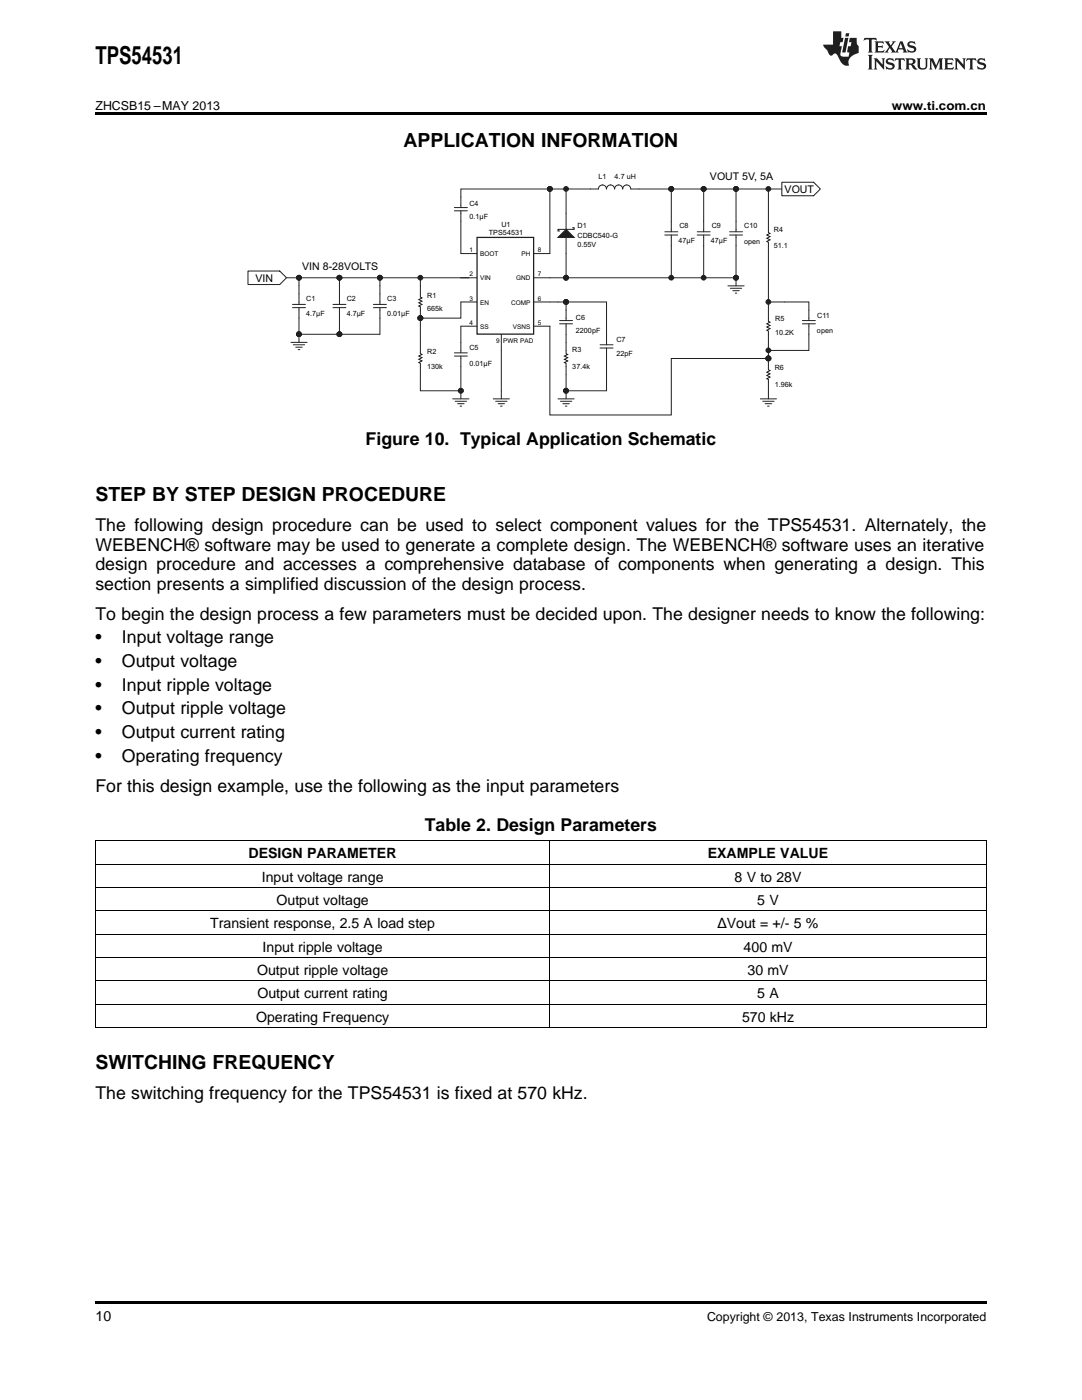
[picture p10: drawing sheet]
<svg xmlns="http://www.w3.org/2000/svg" width="216mm" height="279mm" viewBox="0 0 216 279" stroke-linecap="round" stroke-linejoin="round" font-family="sans-serif">
<path d="M19 205.1h.2zM196.7 205.1h.1zM19 259.7h177.8v.5h-177.8z" fill="#000"/>
<path d="M19 177.1h177.8M19 172.5h177.8M19 167.8h177.8M19.1 167.9v37.2M109.7 167.9v37.2M196.8 167.9v37.2M19 195.8h177.8M19 191.1h177.8M19 186.5h177.8M19 181.8h177.8M19 205.1h177.8M19 200.4h177.8" fill="none" stroke="#000" stroke-width=".2"/>
<path d="M122.6 37.7a.81 .81 0 0 0-.8-.8 .81 .81 0 0 0-.8 .8 .8 .8 0 0 0-.8-.8 .8 .8 0 0 0-.8 .8h-1.6M122.6 37.7a.8 .8 0 0 1 .8-.8 .8 .8 0 0 1 .8 .8 .81 .81 0 0 1 .8-.8 .81 .81 0 0 1 .9 .8h1.6M111.3 60.3h1.7" fill="none" stroke="#231f20" stroke-width=".2"/>
<circle cx="112.9" cy="60.3" r=".47" fill="#231f20"/>
<g fill="none" stroke="#231f20" stroke-width=".2">
<path d="M109.7 37.7h8.1"/>
<circle cx="112.9" cy="60.3" r=".47"/>
</g>
<circle cx="109.7" cy="37.7" r=".47" fill="#231f20"/>
<g fill="none" stroke="#231f20" stroke-width=".2">
<path d="M59.7 63.5v3.2"/>
<circle cx="109.7" cy="37.7" r=".47"/>
</g>
<circle cx="59.7" cy="66.7" r=".47" fill="#231f20"/>
<g fill="none" stroke="#231f20" stroke-width=".2">
<path d="M67.7 63.5v3.2"/>
<circle cx="59.7" cy="66.7" r=".47"/>
</g>
<circle cx="67.7" cy="66.7" r=".47" fill="#231f20"/>
<g fill="none" stroke="#231f20" stroke-width=".2">
<path d="M109.7 37.7v12.9h-3.2M92 50.6h3.2M92 55.4h3.2M106.5 55.4h3.2M75.8 63.5v3.2M92 60.3h3.2M92 65.1h3.2M100 66.7v3.2M106.5 60.3h3.2M106.5 65.1h3.2"/>
<circle cx="67.7" cy="66.7" r=".47"/>
</g>
<path d="M95.2 47.4h11.3v19.3h-11.3z" fill="none" stroke="#231f20" stroke-width=".25"/>
<circle cx="109.7" cy="37.7" r=".47" fill="#231f20"/>
<g fill="none" stroke="#231f20" stroke-width=".2">
<path d="M109.7 37.7h-17.7v1.6M92 44.2v6.4"/>
<circle cx="109.7" cy="37.7" r=".47"/>
</g>
<circle cx="109.7" cy="37.7" r=".47" fill="#231f20"/>
<g fill="none" stroke="#231f20" stroke-width=".2">
<path d="M59.7 55.4v1.6M92 55.4h1.6"/>
<circle cx="109.7" cy="37.7" r=".47"/>
</g>
<circle cx="59.7" cy="55.4" r=".47" fill="#231f20"/>
<g fill="none" stroke="#231f20" stroke-width=".2">
<path d="M67.7 55.4v1.6"/>
<circle cx="59.7" cy="55.4" r=".47"/>
</g>
<circle cx="67.7" cy="55.4" r=".47" fill="#231f20"/>
<g fill="none" stroke="#231f20" stroke-width=".2">
<path d="M75.8 55.4v1.6"/>
<circle cx="67.7" cy="55.4" r=".47"/>
</g>
<circle cx="75.8" cy="55.4" r=".47" fill="#231f20"/>
<g fill="none" stroke="#231f20" stroke-width=".2">
<path d="M92 39.3v2.1M59.7 57v3.8M67.7 57v3.8M75.8 57v3.8M90.7 41.4h2.6M90.7 42.1h2.6M92 42.1v2.1M113 42.6v3.2M113 47.4v3.2M132.7 46.3h2.5M132.7 46.9h2.5M133.9 44.2v2.1"/>
<path d="M133.9 46.9v2.1M139.1 46.3h2.6M139.1 46.9h2.6M140.4 44.2v2.1M140.4 46.9v2.1M145.6 46.3h2.6M145.6 46.9h2.6M146.9 44.2v2.1M146.9 46.9v2.1M58.4 60.8h2.6M58.4 61.4h2.6M59.7 61.4v2.1"/>
<path d="M66.4 60.8h2.6M66.4 61.4h2.6M67.7 61.4v2.1M74.5 60.8h2.6M74.5 61.4h2.6M75.8 61.4v2.1"/>
<circle cx="75.8" cy="55.4" r=".47"/>
</g>
<path d="M111.3 47.4l1.7-1.6 1.6 1.6z" fill="#231f20"/>
<path d="M113 37.7v4.9M111.3 47.4l1.7-1.6 1.6 1.6zM114.2 45.5h.4v.3h-3.3v.3h.4" fill="none" stroke="#231f20" stroke-width=".2"/>
<circle cx="112.9" cy="37.7" r=".47" fill="#231f20"/>
<g fill="none" stroke="#231f20" stroke-width=".2">
<path d="M113 55.4h33.9"/>
<circle cx="112.9" cy="37.7" r=".47"/>
</g>
<circle cx="112.9" cy="55.4" r=".47" fill="#231f20"/>
<circle cx="112.9" cy="55.4" r=".47" fill="none" stroke="#231f20" stroke-width=".2"/>
<circle cx="146.9" cy="55.4" r=".47" fill="#231f20"/>
<g fill="none" stroke="#231f20" stroke-width=".2">
<path d="M140.4 49v6.4"/>
<circle cx="146.9" cy="55.4" r=".47"/>
</g>
<circle cx="140.4" cy="55.4" r=".47" fill="#231f20"/>
<g fill="none" stroke="#231f20" stroke-width=".2">
<path d="M133.9 49v6.4"/>
<circle cx="140.4" cy="55.4" r=".47"/>
</g>
<circle cx="133.9" cy="55.4" r=".47" fill="#231f20"/>
<g fill="none" stroke="#231f20" stroke-width=".2">
<path d="M133.9 37.7v6.5"/>
<circle cx="133.9" cy="55.4" r=".47"/>
</g>
<circle cx="133.9" cy="37.7" r=".47" fill="#231f20"/>
<g fill="none" stroke="#231f20" stroke-width=".2">
<path d="M140.4 37.7v6.5"/>
<circle cx="133.9" cy="37.7" r=".47"/>
</g>
<circle cx="140.4" cy="37.7" r=".47" fill="#231f20"/>
<g fill="none" stroke="#231f20" stroke-width=".2">
<path d="M146.9 37.7v6.5"/>
<circle cx="140.4" cy="37.7" r=".47"/>
</g>
<circle cx="146.9" cy="37.7" r=".47" fill="#231f20"/>
<g fill="none" stroke="#231f20" stroke-width=".2">
<path d="M113 60.3v1.6"/>
<circle cx="146.9" cy="37.7" r=".47"/>
</g>
<circle cx="112.9" cy="60.3" r=".47" fill="#231f20"/>
<g fill="none" stroke="#231f20" stroke-width=".2">
<path d="M113 60.3h8v6.4"/>
<circle cx="112.9" cy="60.3" r=".47"/>
</g>
<circle cx="112.9" cy="60.3" r=".47" fill="#231f20"/>
<g fill="none" stroke="#231f20" stroke-width=".2">
<path d="M113 66.7v1.6M121 71.5v6.5h-8"/>
<circle cx="112.9" cy="60.3" r=".47"/>
</g>
<circle cx="112.9" cy="78" r=".47" fill="#231f20"/>
<g fill="none" stroke="#231f20" stroke-width=".2">
<path d="M127.5 37.7h6.4"/>
<circle cx="112.9" cy="78" r=".47"/>
</g>
<circle cx="133.9" cy="37.7" r=".47" fill="#231f20"/>
<g fill="none" stroke="#231f20" stroke-width=".2">
<path d="M140.4 37.7h6.5"/>
<circle cx="133.9" cy="37.7" r=".47"/>
</g>
<circle cx="140.4" cy="37.7" r=".47" fill="#231f20"/>
<circle cx="140.4" cy="37.7" r=".47" fill="none" stroke="#231f20" stroke-width=".2"/>
<circle cx="146.9" cy="37.7" r=".47" fill="#231f20"/>
<g fill="none" stroke="#231f20" stroke-width=".2">
<path d="M133.9 37.7h6.5"/>
<circle cx="146.9" cy="37.7" r=".47"/>
</g>
<circle cx="133.9" cy="37.7" r=".47" fill="#231f20"/>
<circle cx="133.9" cy="37.7" r=".47" fill="none" stroke="#231f20" stroke-width=".2"/>
<circle cx="140.4" cy="37.7" r=".47" fill="#231f20"/>
<g fill="none" stroke="#231f20" stroke-width=".2">
<path d="M146.9 49v6.4"/>
<circle cx="140.4" cy="37.7" r=".47"/>
</g>
<circle cx="146.9" cy="55.4" r=".47" fill="#231f20"/>
<g fill="none" stroke="#231f20" stroke-width=".2">
<path d="M145.3 57h3.2M145.7 57.5h2.3M146.2 58h1.3M146.7 58.5h.3M146.9 55.4v1.6"/>
<circle cx="146.9" cy="55.4" r=".47"/>
</g>
<circle cx="146.9" cy="55.4" r=".47" fill="#231f20"/>
<g fill="none" stroke="#231f20" stroke-width=".2">
<path d="M113 74.8v3.2"/>
<circle cx="146.9" cy="55.4" r=".47"/>
</g>
<circle cx="112.9" cy="78" r=".47" fill="#231f20"/>
<g fill="none" stroke="#231f20" stroke-width=".2">
<path d="M111.3 79.6h3.3M113 78v1.6M111.8 80.1h2.3M112.3 80.6h1.3M112.8 81.1h.3"/>
<circle cx="112.9" cy="78" r=".47"/>
</g>
<circle cx="112.9" cy="78" r=".47" fill="#231f20"/>
<g fill="none" stroke="#231f20" stroke-width=".2">
<path d="M153.3 44.2v2.2l.4 .2-.7 .3 .7 .3-.7 .3 .7 .4-.7 .3 .3 .2v2.2M153.3 61.9v2.2l.4 .2-.7 .3 .7 .3-.7 .4 .7 .3-.7 .3 .3 .2v2.2M153.3 71.5v1.7"/>
<circle cx="112.9" cy="78" r=".47"/>
</g>
<circle cx="153.3" cy="71.5" r=".47" fill="#231f20"/>
<g fill="none" stroke="#231f20" stroke-width=".2">
<path d="M153.3 73.2v.6l.4 .2-.7 .3 .7 .3-.7 .3 .7 .4-.7 .3 .3 .1v2.3"/>
<circle cx="153.3" cy="71.5" r=".47"/>
</g>
<circle cx="153.3" cy="71.5" r=".47" fill="#231f20"/>
<g fill="none" stroke="#231f20" stroke-width=".2">
<path d="M83.9 57v1.7M83.9 61.9v1.6"/>
<circle cx="153.3" cy="71.5" r=".47"/>
</g>
<circle cx="83.9" cy="63.5" r=".47" fill="#231f20"/>
<g fill="none" stroke="#231f20" stroke-width=".2">
<path d="M83.9 58.7v.6l.3 .2-.6 .3 .6 .3-.6 .3 .6 .4-.6 .3 .3 .1v.7"/>
<circle cx="83.9" cy="63.5" r=".47"/>
</g>
<circle cx="83.9" cy="63.5" r=".47" fill="#231f20"/>
<g fill="none" stroke="#231f20" stroke-width=".2">
<path d="M57.2 55.4h2.5M83.9 68.3v2.3l.3 .1-.6 .4 .6 .3-.6 .3 .6 .3-.6 .4 .3 .1v2.3"/>
<circle cx="83.9" cy="63.5" r=".47"/>
</g>
<circle cx="59.7" cy="55.4" r=".47" fill="#231f20"/>
<g fill="none" stroke="#231f20" stroke-width=".2">
<path d="M59.7 55.4h8"/>
<circle cx="59.7" cy="55.4" r=".47"/>
</g>
<circle cx="59.7" cy="55.4" r=".47" fill="#231f20"/>
<circle cx="59.7" cy="55.4" r=".47" fill="none" stroke="#231f20" stroke-width=".2"/>
<circle cx="67.7" cy="55.4" r=".47" fill="#231f20"/>
<g fill="none" stroke="#231f20" stroke-width=".2">
<path d="M67.7 55.4h8.1"/>
<circle cx="67.7" cy="55.4" r=".47"/>
</g>
<circle cx="67.7" cy="55.4" r=".47" fill="#231f20"/>
<circle cx="67.7" cy="55.4" r=".47" fill="none" stroke="#231f20" stroke-width=".2"/>
<circle cx="75.8" cy="55.4" r=".47" fill="#231f20"/>
<g fill="none" stroke="#231f20" stroke-width=".2">
<path d="M83.9 55.4v1.6"/>
<circle cx="75.8" cy="55.4" r=".47"/>
</g>
<circle cx="83.9" cy="55.4" r=".47" fill="#231f20"/>
<g fill="none" stroke="#231f20" stroke-width=".2">
<path d="M83.9 63.5v4.8"/>
<circle cx="83.9" cy="55.4" r=".47"/>
</g>
<circle cx="83.9" cy="63.5" r=".47" fill="#231f20"/>
<g fill="none" stroke="#231f20" stroke-width=".2">
<path d="M92 73.2v4.8h-8.1v-3.2"/>
<circle cx="83.9" cy="63.5" r=".47"/>
</g>
<circle cx="92" cy="78" r=".47" fill="#231f20"/>
<g fill="none" stroke="#231f20" stroke-width=".2">
<path d="M67.7 66.7h8.1M92 65.1v3.2"/>
<circle cx="92" cy="78" r=".47"/>
</g>
<circle cx="67.7" cy="66.7" r=".47" fill="#231f20"/>
<g fill="none" stroke="#231f20" stroke-width=".2">
<path d="M59.7 66.7h8"/>
<circle cx="67.7" cy="66.7" r=".47"/>
</g>
<circle cx="67.7" cy="66.7" r=".47" fill="#231f20"/>
<circle cx="67.7" cy="66.7" r=".47" fill="none" stroke="#231f20" stroke-width=".2"/>
<circle cx="59.7" cy="66.7" r=".47" fill="#231f20"/>
<g fill="none" stroke="#231f20" stroke-width=".2">
<path d="M58 68.3h3.3M58.5 68.8h2.3M59 69.3h1.3M59.5 69.8h.3M59.7 66.7v1.6M90.3 79.6h3.3M92 78v1.6M90.8 80.1h2.3M91.3 80.6h1.3M91.8 81.1h.3"/>
<circle cx="59.7" cy="66.7" r=".47"/>
</g>
<circle cx="92" cy="78" r=".47" fill="#231f20"/>
<g fill="none" stroke="#231f20" stroke-width=".2">
<path d="M92 60.3v3.2h-8.1"/>
<circle cx="92" cy="78" r=".47"/>
</g>
<circle cx="83.9" cy="63.5" r=".47" fill="#231f20"/>
<g fill="none" stroke="#231f20" stroke-width=".2">
<path d="M146.9 37.7h9.1"/>
<circle cx="83.9" cy="63.5" r=".47"/>
</g>
<circle cx="146.9" cy="37.7" r=".47" fill="#231f20"/>
<g fill="none" stroke="#231f20" stroke-width=".2">
<path d="M153.3 37.7v6.5"/>
<circle cx="146.9" cy="37.7" r=".47"/>
</g>
<circle cx="153.3" cy="37.7" r=".47" fill="#231f20"/>
<g fill="none" stroke="#231f20" stroke-width=".2">
<path d="M153.3 50.6v11.3M153.3 68.3v3.2"/>
<circle cx="153.3" cy="37.7" r=".47"/>
</g>
<circle cx="153.3" cy="71.5" r=".47" fill="#231f20"/>
<g fill="none" stroke="#231f20" stroke-width=".2">
<path d="M109.7 65.1v17.7h24.2v-11.3h19.4"/>
<circle cx="153.3" cy="71.5" r=".47"/>
</g>
<circle cx="153.3" cy="71.5" r=".47" fill="#231f20"/>
<g fill="none" stroke="#231f20" stroke-width=".2">
<path d="M113 50.6v4.8M98.4 79.6h3.2M100 78v1.6M151.7 79.6h3.2M153.3 78v1.6M98.9 80.1h2.3M99.4 80.6h1.3M99.9 81.1h.3M152.2 80.1h2.3M152.7 80.6h1.3M153.2 81.1h.3"/>
<circle cx="153.3" cy="71.5" r=".47"/>
</g>
<circle cx="112.9" cy="55.4" r=".47" fill="#231f20"/>
<g fill="none" stroke="#231f20" stroke-width=".2">
<path d="M109.7 55.4h3.3"/>
<circle cx="112.9" cy="55.4" r=".47"/>
</g>
<circle cx="112.9" cy="55.4" r=".47" fill="#231f20"/>
<g fill="none" stroke="#231f20" stroke-width=".2">
<path d="M100 69.9v8.1M109.7 60.3h1.6M111.7 64h2.5M111.7 64.6h2.5M113 68.3v2.3l.3 .1-.7 .4 .7 .3-.7 .3 .7 .3-.7 .4 .4 .1v2.3M113 61.9v2.1M113 64.6v2.1M119.7 68.8h2.6M119.7 69.5h2.6M121 66.7v2.1M121 69.5v2M153.3 60.3h3.3"/>
<path d="M160.1 64h2.6M160.1 64.6h2.6M161.4 61.9v2.1M161.4 64.6v2.1"/>
<circle cx="112.9" cy="55.4" r=".47"/>
</g>
<circle cx="153.3" cy="60.3" r=".47" fill="#231f20"/>
<g fill="none" stroke="#231f20" stroke-width=".2">
<path d="M156.6 60.3h4.8v1.6M161.4 66.7v3.2h-8.1"/>
<circle cx="153.3" cy="60.3" r=".47"/>
</g>
<circle cx="153.3" cy="69.9" r=".47" fill="#231f20"/>
<g fill="none" stroke="#231f20" stroke-width=".2">
<path d="M90.7 70.4h2.6M90.7 71.1h2.6M92 68.3v2.1M92 71.1v2.1"/>
<circle cx="153.3" cy="69.9" r=".47"/>
</g>
<circle cx="59.7" cy="66.7" r=".47" fill="#231f20"/>
<g fill="none" stroke="#231f20" stroke-width=".2">
<path d="M75.8 55.4h16.2"/>
<circle cx="59.7" cy="66.7" r=".47"/>
</g>
<circle cx="75.8" cy="55.4" r=".47" fill="#231f20"/>
<g fill="none" stroke="#231f20" stroke-width=".2">
<path d="M156 36.4h6.3l1.4 1.3-1.4 1.4h-6.3zM49.5 54.1h6.3l1.4 1.3-1.4 1.4h-6.3z"/>
<circle cx="75.8" cy="55.4" r=".47"/>
</g>
<path d="M19 22.5h177.8v.5h-177.8z" fill="#000"/>
<g fill="#231f20">
<path d="M172.5 7.6l-.1 .5 .4-.2h.6v.1v2.1l-.2 .4h.9l-.2-.4v-2.1l.1-.1h.5l.5 .2-.2-.5zM174.5 8.3l.2 .3v1.5l-.2 .4h1.8l.2-.6a1.04 1.04 0 0 1-1.3 .2v-.7h.6l.3 .2v-.6l-.3 .2h-.6v-.6l.8-.1 .4 .3-.2-.5zM176.5 8.3l.9 1.1-.9 1.1h.8l-.2-.2 .4-.7 .5 .7-.2 .2h1.5l-.2-.2 .2-.4h.9l.1 .4-.2 .2h1l-.3-.3-.7-1.9h-.5l-.9 2-.8-1 .9-1h-.8l.1 .3-.4 .5-.3-.6 .1-.2zM179.7 8.6l.4 1h-.7zM181.3 8.4a.63 .63 0 0 0-.2 .7 .63 .63 0 0 0 .6 .4l.6 .2 .1 .2a.75 .75 0 0 1-.7 .4 .75 .75 0 0 1-.6-.5l.1 .7 .1-.1a1.11 1.11 0 0 0 1.5-.6 1.13 1.13 0 0 0-1.2-.8l-.1-.4a1.04 1.04 0 0 1 1.2 .2l-.2-.5-.2 .1-.4-.2zM173.2 10.9l.2 .4v2.2l-.2 .4h1l-.3-.4v-2.2l.3-.4zM174.3 11.6l.3 .4v1.5l-.3 .4h.8l-.2-.4v-1.3l1.5 1.7v-1.9l.2-.4h-.7l.2 .4v.9l-1.1-1.3zM177 11.8a.62 .62 0 0 0-.2 .7 .62 .62 0 0 0 .6 .4l.6 .1 .1 .3a.76 .76 0 0 1-.7 .3 .76 .76 0 0 1-.7-.4l.2 .7 .1-.1a1.11 1.11 0 0 0 1.5-.6 1.13 1.13 0 0 0-1.2-.8l-.1-.4a1.04 1.04 0 0 1 1.2 .2l-.2-.6-.2 .1-.5-.1zM178.7 11.6l-.2 .6a.61 .61 0 0 1 .8-.3v1.6l-.2 .4h.9l-.2-.4v-1.6a.63 .63 0 0 1 .7 .3l-.1-.6zM180.6 11.6l.3 .4v1.5l-.3 .4h1l-.2-.2-.1-.8 .6 .2a.76 .76 0 0 0 1.2 .7l-1-1a.58 .58 0 0 0 .6-.5 .58 .58 0 0 0-.5-.6zM181.4 11.9h.1a.45 .45 0 0 1 .5 .1 .45 .45 0 0 1 .1 .5l-.8 .2zM182.9 11.6l.2 .2a2.17 2.17 0 0 0 .3 1.9 .99 .99 0 0 0 1.6-.6v-1.1l.2-.4h-.7l.2 .2a1.92 1.92 0 0 1-.2 1.8 .6 .6 0 0 1-.9-.5v-1.1l.2-.4zM185.4 11.6l.2 .4v1.5l-.2 .4h.7l-.2-.4v-1.4l.8 1.8 .8-1.8v1.4l-.2 .4h.9l-.2-.4v-1.5l.2-.4h-.8l-.6 1.5-.6-1.5zM188.4 11.6l.2 .4v1.5l-.2 .4h1.8l.1-.6a1.04 1.04 0 0 1-1.2 .1v-.6h.5l.4 .2v-.6l-.4 .2h-.5v-.7h.8l.3 .3-.1-.6zM190.5 11.6l.2 .4v1.5l-.2 .4h.7l-.2-.4v-1.3l1.5 1.7v-1.9l.2-.4h-.7l.2 .4v.9l-1.1-1.3zM192.9 11.6l-.1 .6a.61 .61 0 0 1 .7-.3l.1 1.6-.3 .4h1l-.3-.4 .1-1.6a.63 .63 0 0 1 .7 .3l-.1-.6zM195.2 11.8a.62 .62 0 0 0-.2 .7 .62 .62 0 0 0 .6 .4l.6 .1 .1 .3a.76 .76 0 0 1-.7 .3 .76 .76 0 0 1-.6-.4l.1 .7 .1-.1a1.11 1.11 0 0 0 1.6-.6 1.13 1.13 0 0 0-1.3-.8l-.1-.4a1.04 1.04 0 0 1 1.2 .2l-.1-.6-.2 .1-.5-.1z"/>
<path d="M166.2 6.3v2.6h-1.9v.4l.8 .9a.91 .91 0 0 0 1 .8 .56 .56 0 0 1 .5-.3 .56 .56 0 0 1 .5 .3l.4 .8a1.53 1.53 0 0 0 1.9 1.2 1.54 1.54 0 0 1 1-2.1l.9-.3v-1.4a1.52 1.52 0 0 1-.4-1.6h-1.3l-.2 .8h.5l-.2 .8h-.5l-.1 1v.2l.4 .1-.2 .8a1.93 1.93 0 0 1-1.6-.3l.3-1.8h-.5l.2-.8h.4l.2-.8h-.4v-1.3zM168.6 7.6l-.6 2.9h.7l.6-2.9zM168.8 6.6l-.1 .7h.6l.2-.7z"/>
</g>
<text font-size="4.9" x="19" y="12.8">TPS54531</text>
<g font-size="3.9">
<text x="80.5" y="29.3">APPLICATION INFORMATION</text>
<text x="19" y="100">STEP BY STEP DESIGN PROCEDURE</text>
<text x="19" y="213.3">SWITCHING FREQUENCY</text>
</g>
<g font-size="3.5">
<text x="73" y="88.7">Figure 10. Typical Application Schematic</text>
<text x="19" y="106">The following design procedure can be used to select component values for the TPS54531. Alternately, the</text>
<text x="19" y="109.9">WEBENCH® software may be used to generate a complete design. The WEBENCH® software uses an iterative</text>
<text x="19" y="113.8">design procedure and accesses a comprehensive database of components when generating a design. This</text>
<text x="19" y="117.7">section presents a simplified discussion of the design process.</text>
<text x="19" y="123.6">To begin the design process a few parameters must be decided upon. The designer needs to know the following:</text>
<text x="19" y="128.4">•</text>
<text x="24.3" y="128.4">Input voltage range</text>
<text x="19" y="133.1">•</text>
<text x="19" y="137.8">•</text>
<text x="24.3" y="133.1">Output voltage</text>
<text x="24.3" y="137.8">Input ripple voltage</text>
<text x="19" y="142.6">•</text>
<text x="24.3" y="142.6">Output ripple voltage</text>
<text x="19" y="147.3">•</text>
<text x="24.3" y="147.3">Output current rating</text>
<text x="19" y="152">•</text>
<text x="24.3" y="152">Operating frequency</text>
<text x="19" y="158">For this design example, use the following as the input parameters</text>
<text x="84.8" y="165.8">Table 2. Design Parameters</text>
<text x="19" y="219.3">The switching frequency for the TPS54531 is fixed at 570 kHz.</text>
</g>
<g font-size="2.8">
<text x="49.6" y="171.3">DESIGN PARAMETER</text>
<text x="141.2" y="171.3">EXAMPLE VALUE</text>
<text x="52.2" y="175.9">Input voltage range</text>
<text x="146.6" y="175.9">8 V to 28V</text>
<text x="41.9" y="185.2">Transient response, 2.5 A load step</text>
<text x="55.2" y="180.6">Output voltage</text>
<text x="143.2" y="185.2">ΔVout = +/- 5 %</text>
<text x="151.1" y="180.6">5 V</text>
<text x="52.4" y="189.9">Input ripple voltage</text>
<text x="148.4" y="189.9">400 mV</text>
<text x="51.3" y="194.6">Output ripple voltage</text>
<text x="149.2" y="194.6">30 mV</text>
<text x="51.1" y="203.9">Operating Frequency</text>
<text x="51.4" y="199.2">Output current rating</text>
<text x="148.1" y="203.9">570 kHz</text>
<text x="151.1" y="199.2">5 A</text>
<text x="19" y="263.6">10</text>
</g>
<g font-size="2.5">
<text x="19" y="21.9">ZHCSB15 –MAY 2013</text>
<text x="178" y="21.9">www.ti.com.cn</text>
<text x="141.1" y="263.6">Copyright © 2013, Texas Instruments Incorporated</text>
</g>
<g font-size="2.1">
<text x="141.7" y="36">VOUT 5V, 5A</text>
<text x="156.6" y="38.5">VOUT</text>
<text x="60.3" y="53.8">VIN 8-28VOLTS</text>
<text x="51" y="56.2">VIN</text>
</g>
<g font-size="1.4">
<text x="119.4" y="35.8">L1</text>
<text x="122.6" y="35.8">4.7 uH</text>
<text x="93.7" y="41.1">C4</text>
<text x="93.7" y="43.7">0.1µF</text>
<text x="97.5" y="46.9">TPS54531</text>
<text x="100" y="45.3">U1</text>
<text x="115.2" y="45.6">D1</text>
<text x="115.2" y="47.4">CDBC540-G</text>
<text x="135.6" y="45.5">C8</text>
<text x="142" y="45.5">C9</text>
<text x="148.5" y="45.5">C10</text>
<text x="154.4" y="46.3">R4</text>
<text x="115.2" y="49.3">0.55V</text>
<text x="135.4" y="48.5">47µF</text>
<text x="141.9" y="48.5">47µF</text>
<text x="148.5" y="48.7">open</text>
<text x="154.4" y="49.4">51.1</text>
<text x="85.2" y="59.5">R1</text>
<text x="61.1" y="63">4.7µF</text>
<text x="61.1" y="60.1">C1</text>
<text x="69.2" y="63">4.7µF</text>
<text x="69.2" y="60.1">C2</text>
<text x="77.3" y="63">0.01µF</text>
<text x="77.3" y="60.1">C3</text>
<text x="85.2" y="62">665k</text>
<text x="114.9" y="63.9">C6</text>
<text x="154.7" y="64">R5</text>
<text x="163.1" y="63.4">C11</text>
<text x="85.2" y="70.7">R2</text>
<text x="93.7" y="69.8">C5</text>
<text x="114.2" y="70.3">R3</text>
<text x="114.9" y="66.5">2200pF</text>
<text x="123" y="71.1">22pF</text>
<text x="123" y="68.2">C7</text>
<text x="154.7" y="66.9">10.2K</text>
<text x="163" y="66.4">open</text>
<text x="85.2" y="73.6">130k</text>
<text x="93.7" y="72.9">0.01µF</text>
<text x="114.2" y="73.7">37.4k</text>
<text x="154.6" y="77.2">1.96k</text>
<text x="154.6" y="73.8">R6</text>
</g>
<g font-size="1.3">
<text x="93.7" y="50.3">1</text>
<text x="95.8" y="51.1">BOOT</text>
<text x="104.1" y="51.1">PH</text>
<text x="107.3" y="50.3">8</text>
<text x="93.7" y="55.2">2</text>
<text x="93.7" y="60">3</text>
<text x="95.8" y="56">VIN</text>
<text x="103" y="56">GND</text>
<text x="107.3" y="55.2">7</text>
<text x="107.3" y="60">6</text>
<text x="93.7" y="64.8">4</text>
<text x="95.8" y="60.8">EN</text>
<text x="95.8" y="65.6">SS</text>
<text x="102" y="60.8">COMP</text>
<text x="102.3" y="65.6">VSNS</text>
<text x="107.3" y="64.8">5</text>
<text x="99" y="68.4">9</text>
<text x="100.4" y="68.4">PWR PAD</text>
</g>
</svg>
